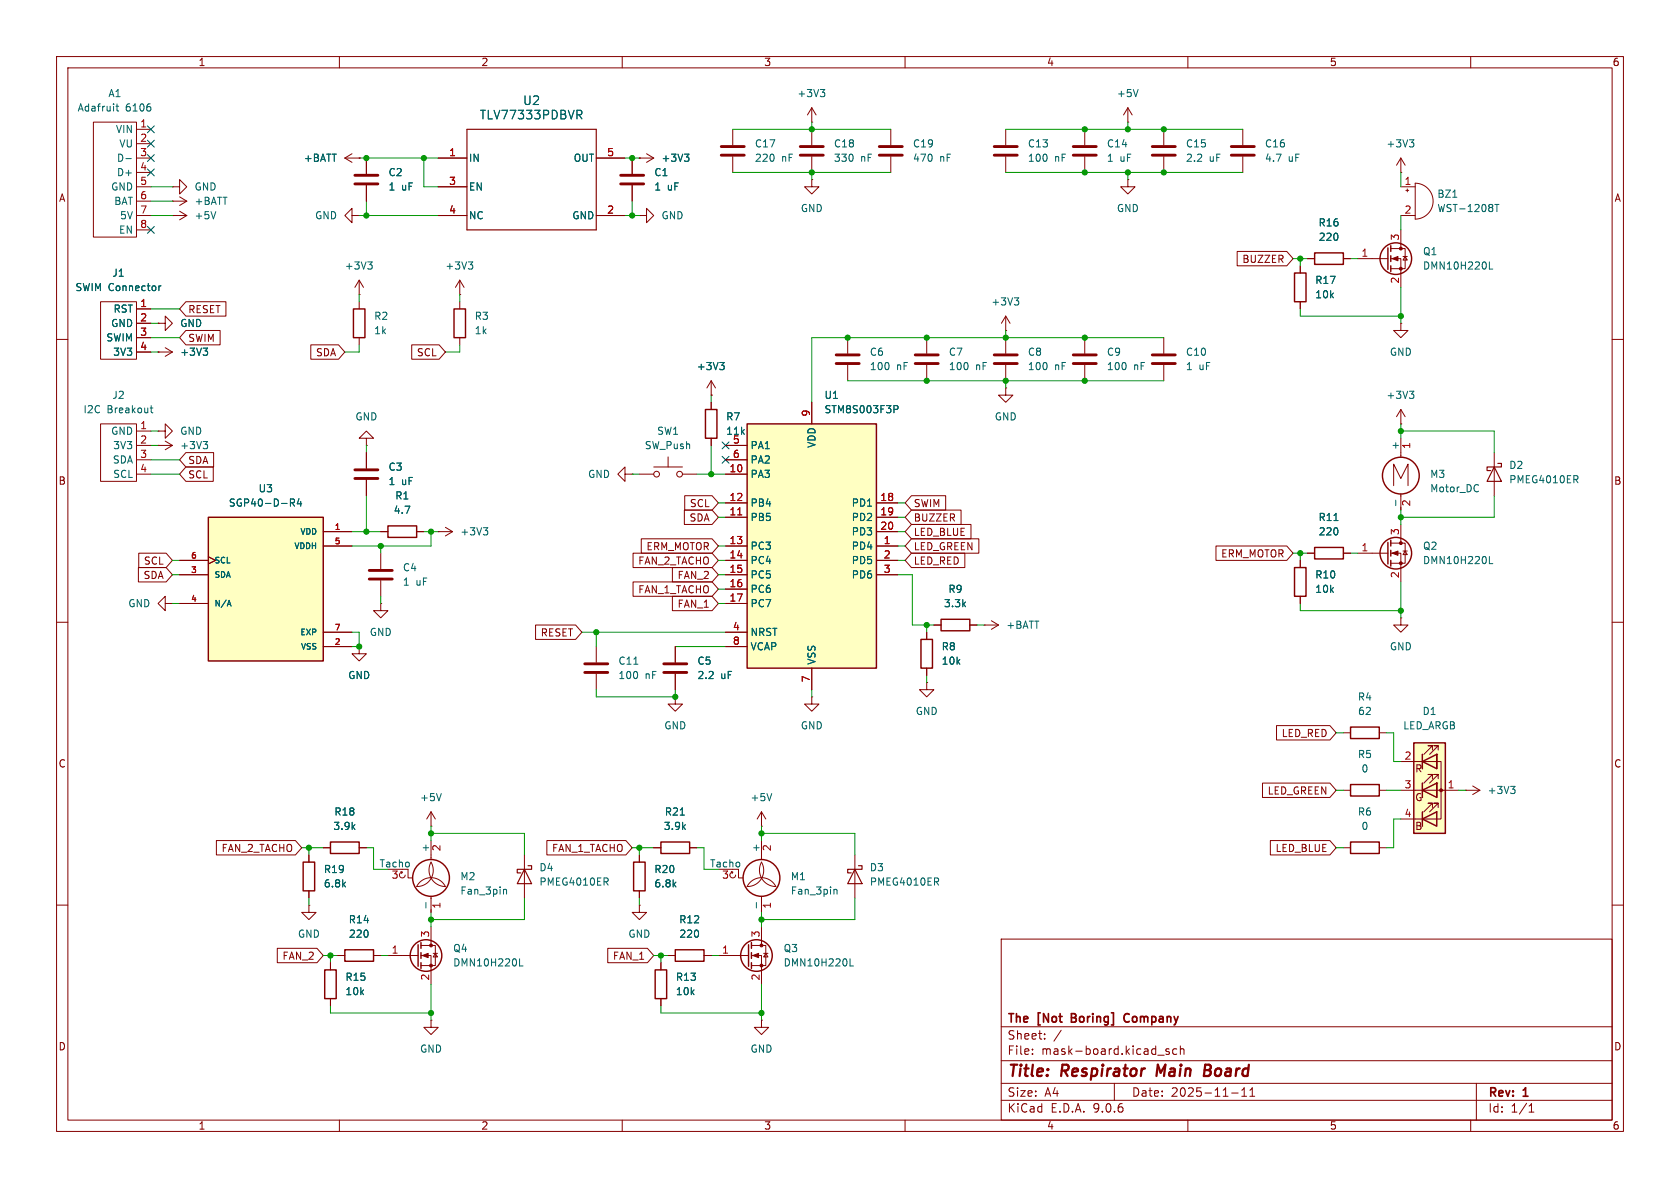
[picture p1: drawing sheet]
<svg xmlns="http://www.w3.org/2000/svg" width="297mm" height="210mm" viewBox="0 0 297 210" stroke-linecap="round" stroke-linejoin="round" font-family="sans-serif">
<g fill="none" stroke="#840000" stroke-width=".18">
<path d="M10 10h277v190h-277zM12 12h273v186h-273zM60 10v2M110 10v2M160 10v2M210 10v2M260 10v2M16.5 21.6h7.6v20.3h-7.6zM24.1 27.9h2.6M24.1 33h2.6M24.1 38.1h2.6M24.1 35.6h2.6"/>
<path d="M24.1 22.9h2.6M24.1 25.4h2.6M24.1 30.5h2.6M30.5 38.1h.1M30.5 35.6h.1M30.5 33h1.2v-1.2l1.3 1.2-1.3 1.3v-1.3M30.5 33h.1M30.5 38.1h2.5M30.5 35.6h2.5M31.7 37.3l1.3 .8M31.7 34.8l1.3 .8M33 38.1l-1.3 .8"/>
<path d="M33 35.6l-1.3 .7M77.5 27.9h5M77.5 33h5M77.5 38.1h5M105.4 27.9h5.1M105.4 38.1h5.1M129.5 22.9v2.8M129.5 27.7v2.8M143.5 31.8v1.2h1.3l-1.3 1.3-1.3-1.3h1.3M143.5 31.8h.1M24.1 40.6h2.6M63.5 52.1h.1"/>
<path d="M63.5 49.5l-.8 1.3M63.5 49.5l.8 1.3M63.5 49.5v2.6M63.5 53.3v1.3M63.5 59.7v1.3M81.3 52.1h.1M81.3 49.5v2.6M81.3 53.3v1.3M81.3 59.7v1.3M81.3 49.5l-.8 1.3M81.3 49.5l.7 1.3M10 60h2"/>
<path d="M285 60h2M229.9 99.1v1.2M231.1 97.8h1.3M237.5 97.8h1.3M240 97.8h5.4M245.9 96h2.5v3.6h-2.5M245.9 97.8h1.7v5.1M247.6 92.7v3.3M248 97.4h.8M248.4 97.4l.4 .6h-.8zM10 110h2M163.8 111.8v1.2"/>
<path d="M163.8 118.1v1.3M165.1 110.5h1.3M171.4 110.5h1.3M229.9 105.4v1.3M247.6 109.2v1.3h1.3l-1.3 1.3-1.2-1.3h1.2M247.6 109.2h.1M285 110h2M92.7 151.1v7.7M113 151.1v1.3M113 157.5v1.3M129.3 154.1l.2 .1-.1 .2M129.5 154.2l-.3 .1-.1 .2 .1 .5 .5 .2 .3-.2v-.3"/>
<path d="M130.6 153.7v1.5h.7M134.6 152.4a2.86 2.86 0 0 1-2.5 4.3 2.84 2.84 0 0 1 2.5-1.6 2.84 2.84 0 0 1 2.6 1.6 2.92 2.92 0 0 1-2.6-4.3zM134.6 148.6v3.3M134.6 158.4v2.9M10 160h2M113 160v1.3h1.3l-1.3 1.3-1.2-1.3h1.2M113 160h.1M118.1 168.9h1.3M124.5 168.9h1.2M127 168.9h5.3M132.8 167.1h2.6v3.6h-2.6M132.8 168.9h1.8v5.1"/>
<path d="M134.6 163.8v3.3M135 168.5h.8M135.4 168.5l.4 .7h-.8zM177 166h108v32h-108zM285 160h2M60 198v2M76.2 180.3v1.3h1.3l-1.3 1.3-1.3-1.3h1.3M76.2 180.3h.1M110 198v2M134.6 180.3v1.3h1.3l-1.3 1.3-1.3-1.3h1.3M134.6 180.3h.1M160 198v2"/>
<path d="M177 194.5h108M177 191.5h108M177 187.5h108M177 181.5h108M182.5 186.3v.1M182.5 185.5v.1M184.7 183.6v.1M184.7 182.8v.1M187.6 182.1l-1.3 2M197 191.5v3M204.7 186.5h1.1M206.7 185.5l-.4-.1-.2 .2 .1 .2 .5 .2v.3h-.6"/>
<path d="M208 185.5l-.4-.1-.3 .3v.4l.2 .2h.5M208.7 185.5l.2-.1 .3 .1 .1 .9M208.7 184.9v1.5M210 198v2M217.7 193.2h1.2M219.5 193.8h.9M219.5 192.7l.5-.4v1.5M221 193.8h.8M221 192.7l.4-.4v1.5M260 198v2M261 191.5v6.5M270.3 196.6h.9"/>
<path d="M270.3 195.5l.4-.4v1.5"/>
</g>
<path d="M204.7 188.2l-.3 2M213 189.2h.6M213.6 189.2l.3 .1M213.7 188.2h-.6l-.3 2 1-.1M213.8 189.1l-.2 .1" fill="none" stroke="#840000" stroke-width=".4"/>
<path d="M189.4 179.9h.5M189.9 179.2h-.5v1.5h.6M199.6 179.3a.74 .74 0 0 0-.9 .5 .74 .74 0 0 0 .5 .9l.4-.1" fill="none" stroke="#840000" stroke-width=".3"/>
<path d="M82.5 22.9h22.9v17.7h-22.9zM92.7 153.7l1.3 2.5h-2.6zM93.3 153h.7v.7h-2.6v.6h.7" fill="none" stroke="#840000" stroke-width=".2"/>
<g fill="none" stroke="#006464" stroke-width=".18">
<path d="M20.5 18.8h.5M20.7 18.4v1l.3 .2M26.6 19v.5M102 19.5h.6l.3 .3-.2 .4-.7 .1M22.3 28h.9M38.2 37.4l-.5 1.3M102.4 20.3l.5 .7M65 46.3h.8l-.4 .5M65.6 46.8l.2 .2v.3l-.2 .3M82.8 46.3h.8l-.4 .5M83.3 46.8l.3 .2v.3l-.3 .3M235.8 92h.8"/>
<path d="M263.3 98.4v1.2h.6M107.1 155.9l.4 .6M107.4 155.3l.1 .1-.1 .4M133.7 159.5v1M147.5 157.3h.4l.1 .8M150.3 169.5v1.3h.6"/>
</g>
<g fill="none" stroke="#840000" stroke-width=".25">
<path d="M62.5 54.6h2v5.1h-2zM80.3 54.6h2v5.1h-2zM232.4 96.8h5.1v2h-5.1zM245.4 95.9v3.8M245.9 95.5v1M245.9 97.3v1M245.9 99.1v1M162.8 113h2v5.1h-2zM166.4 109.5h5v2h-5zM228.9 100.3h2v5.1h-2zM112 152.4h2v5.1h-2zM119.4 167.9h5.1v2h-5.1z"/>
<path d="M132.3 167v3.8M132.8 166.6v1M132.8 168.4v1M132.8 170.2v1"/>
<circle cx="246.8" cy="97.8" r="2.79"/>
<circle cx="134.6" cy="155.2" r="3.3"/>
<circle cx="133.7" cy="168.9" r="2.79"/>
</g>
<g fill="#840000" stroke="#840000" stroke-width=".18">
<path d="M133.1 168.9l1-.4v.8z"/>
<path d="M246.1 97.8l1-.4v.8z"/>
<circle cx="134.6" cy="167.1" r=".25"/>
<circle cx="134.6" cy="170.7" r=".25"/>
<circle cx="247.6" cy="96" r=".25"/>
<circle cx="247.6" cy="99.6" r=".25"/>
</g>
<path d="M127.5 25.9h4.1M127.5 27.4h4.1" fill="none" stroke="#840000" stroke-width=".51"/>
<path d="M249.9 131.3h5.6v16h-5.6z" fill="#ffffc2"/>
<g fill="none" stroke="#840000" stroke-width=".25">
<path d="M238.8 138.7h5v2h-5zM238.8 128.5h5v2.1h-5zM249.9 131.3h5.6v16h-5.6zM251.5 134.6l2.5-1.2v2.5zM251.5 139.7l2.5-1.3v2.6zM251.5 133.4v2.5M251.5 138.4v2.6M238.8 148.8h5v2.1h-5zM251.5 144.8l2.5-1.3v2.6zM251.5 143.5v2.6"/>
<circle cx="247.6" cy="84.1" r="3.3"/>
</g>
<g fill="none" stroke="#840000" stroke-width=".18">
<path d="M17.8 53.3h6.3v10.2h-6.3zM24.1 54.6h2.6M24.1 57.2h2.6M24.1 59.7h2.6M24.1 62.2h2.6M247.6 77.5v3.3M246.4 85.9v-3.9l1.2 2.6 1.3-2.6v3.9M247.6 87.3v2.9M264.2 80v7.6M143.5 123.2v1.3h1.3l-1.3 1.2-1.3-1.2h1.3M143.5 123.2h.1M163.8 120.7v1.2h-1.2l1.2 1.3 1.3-1.3h-1.3"/>
<path d="M163.8 120.7h.1M237.5 139.7h1.3M237.5 129.5h1.3M243.8 139.7h1.3M243.8 129.5h1.3M247.6 134.6h7.2v10.2h-7.2M247.6 139.7h10.2M251.5 133.4v2.5M251.5 138.4v2.6M253.2 132.6v-.8h-.7h.7l-1.5 1.6M253.2 137.7v-.8h-.7h.7l-1.5 1.5M254 133.4h.1"/>
<path d="M254 133.4v2.5zM254 138.4h.1M254 138.4v2.6zM254.3 132.6v-.8h-.8h.8l-1.6 1.6M254.3 137.7v-.8h-.8h.8l-1.6 1.5M259.1 139.7h.1M259.1 139.7h2.5M260.3 138.9l1.3 .8M261.6 139.7l-1.3 .8M134.6 146.1h.1M134.6 143.5l-.7 1.3M134.6 143.5l.8 1.3"/>
<path d="M134.6 143.5v2.6M151.1 151.1v7.7M237.5 149.9h1.3M243.8 149.9h1.3M253.2 142.7v-.7h-.7h.7l-1.5 1.5M254.3 142.7v-.7h-.8h.8l-1.6 1.5"/>
</g>
<circle cx="254.8" cy="139.7" r=".25" fill="#840000" stroke="#840000" stroke-width=".18"/>
<path d="M28.1 50.5v.9M28.5 50.5l-.4 .3M246.7 88.4v1M261.3 85.7l.1 .1M261.4 86.8l-.1 .1M278.5 84.7l.5 .7M278.8 84.1l.2 .2-.2 .4M267.1 139h.7l-.4 .5M267.6 139.5l.2 .2v.3l-.2 .3M136.4 140.3l-.4 1.2M165.5 155.9l.4 .6M165.8 155.3l.1 .1-.1 .4" fill="none" stroke="#006464" stroke-width=".18"/>
<path d="M264.2 82.6l1.2 2.5h-2.5zM264.8 81.9h.6v.7h-2.5v.6h.6M151.1 153.7l1.3 2.5h-2.5zM151.8 153h.6v.7h-2.5v.6h.6" fill="none" stroke="#840000" stroke-width=".2"/>
<path d="M132.1 74.9h22.8v43.2h-22.8z" fill="#ffffc2"/>
<path d="M124.7 72.4h2v5.1h-2zM132.1 74.9h22.8v43.2h-22.8zM68.6 93h5.1v2h-5.1zM53.6 152.4h2v5.1h-2zM58.4 148.8h5.1v2.1h-5.1zM57.4 171.5h2v5h-2zM61 167.9h5v2h-5z" fill="none" stroke="#840000" stroke-width=".25"/>
<g fill="none" stroke="#840000" stroke-width=".18">
<path d="M111.8 27.9v2.8M111.8 32.8v2.8M113 27.9h.1M113 38.1h1.3v-1.3l1.3 1.3-1.3 1.3v-1.3M113 38.1h.1M113 27.9h2.6M114.3 27.2l1.3 .7M115.6 27.9l-1.3 .8M125.7 69.9h.1M125.7 67.3l-.7 1.3M125.7 67.3l.8 1.3M125.7 67.3v2.6"/>
<path d="M125.7 71.1v1.3M125.7 77.5v1.2M128.3 78.7h3.8M143.5 71.1v3.8M64.8 80v2.8M64.8 84.8v2.8M67.3 94h1.3M67.3 97.8v2.8M73.7 94h1.2M77.5 94h.1M77.5 94h2.5M78.7 93.2l1.3 .8"/>
<path d="M80 94l-1.3 .7M110.5 83.8v-1.2l-1.3 1.2 1.3 1.3v-1.3h1.3M111.8 83.8h.1M113 83.8h2.6M115.6 82.6h5M118.1 80.8v1.8M120.6 83.8h2.6M128.3 81.3h3.8M128.3 83.8h3.8M128.3 88.9h3.8M128.3 91.4h3.8M128.3 96.5h3.8"/>
<path d="M128.3 99.1h3.8M154.9 88.9h3.8M154.9 91.4h3.8M154.9 96.5h3.8M154.9 99.1h3.8M154.9 94h3.8M63.5 114.3v1.3h1.3l-1.3 1.2-1.3-1.2h1.3M63.5 114.3h.1M67.3 106.7v1.3h1.3l-1.3 1.2-1.3-1.2h1.3M67.3 106.7h.1M67.3 102.6v2.8M128.3 101.6h3.8"/>
<path d="M128.3 104.1h3.8M128.3 106.7h3.8M128.3 111.8h3.8M128.3 114.3h3.8M143.5 118.1v3.8M154.9 101.6h3.8M54.6 151.1v1.3M54.6 157.5v1.3M57.1 149.9h1.3M63.5 149.9h1.3M76.2 146.1h.1M76.2 143.5l-.8 1.3"/>
<path d="M76.2 143.5l.8 1.3M76.2 143.5v2.6M54.6 160v1.3h1.3l-1.3 1.3-1.3-1.3h1.3M54.6 160h.1M58.4 170.2v1.3M58.4 176.5v1.3M59.7 168.9h1.3M66 168.9h1.3"/>
<circle cx="116.1" cy="83.8" r=".51"/>
<circle cx="120.1" cy="83.8" r=".51"/>
</g>
<path d="M130.4 91h.7" fill="none" stroke="#a90000" stroke-width=".18"/>
<path d="M121 27.2h.8l-.4 .5M121.5 27.7l.3 .3v.3l-.3 .2M127.2 64.1h.8l-.4 .5M127.8 64.6l.2 .2v.3l-.2 .2M158 71.7h.5l.3 .2-.2 .4-.6 .1M85.4 93.3h.8l-.4 .5M86 93.8l.2 .2v.3l-.2 .3M78 140.3l-.4 1.2" fill="none" stroke="#006464" stroke-width=".18"/>
<path d="M109.7 31h4.1M109.7 32.5h4.1M62.7 83.1h4.1M62.7 84.6h4.1M65.3 100.8h4M65.3 102.4h4" fill="none" stroke="#840000" stroke-width=".51"/>
<path d="M36.8 91.4h20.3v25.4h-20.3z" fill="#ffffc2"/>
<g fill="none" stroke="#840000" stroke-width=".25">
<path d="M228.9 48.3h2v5h-2zM232.4 44.7h5.1v2h-5.1zM245.4 43.8v3.8M245.9 43.4v1.1M245.9 45.2v1M245.9 47v1M36.8 91.4h20.3v25.4h-20.3zM116.8 148.8h5.1v2.1h-5.1zM73.9 167v3.8M74.4 166.6v1M74.4 168.4v1M74.4 170.2v1"/>
<path d="M115.8 171.5h2.1v5h-2.1z"/>
<circle cx="246.8" cy="45.7" r="2.79"/>
<circle cx="76.2" cy="155.2" r="3.3"/>
<circle cx="75.3" cy="168.9" r="2.79"/>
</g>
<g fill="none" stroke="#840000" stroke-width=".18">
<path d="M143.5 19.1l-.8 1.2M143.5 19.1l.8 1.2M143.5 19.1v2.5M199.4 19.1l-.8 1.2M199.4 19.1l.8 1.2M199.4 19.1v2.5M61 27.9l1.2 .8M61 27.9h2.5M62.2 38.1v-1.3l-1.2 1.3 1.2 1.3v-1.3h1.3M62.2 27.2l-1.2 .7M63.5 27.9h.1M63.5 38.1h.1"/>
<path d="M64.8 27.9v2.8M64.8 32.8v2.8M77.5 27.9h5M77.5 33h5M77.5 38.1h5M105.4 27.9h5.1M105.4 38.1h5.1M111.8 27.9v2.8M111.8 32.8v2.8M113 27.9h.1M143.5 21.6h.1M143.5 22.9v2.8"/>
<path d="M143.5 27.7v2.8M157.5 22.9v2.8M157.5 27.7v2.8M177.8 22.9v2.8M177.8 27.7v2.8M191.8 22.9v2.8M191.8 27.7v2.8M199.4 21.6h.1M199.4 31.8v1.2h1.3l-1.3 1.3-1.3-1.3h1.3M199.4 31.8h.1M205.7 22.9v2.8M205.7 27.7v2.8"/>
<path d="M219.7 22.9v2.8M219.7 27.7v2.8M247.6 30.5h.1M247.6 33h2.6M247.6 38.1h2.6M247.6 27.9v2.6M247.6 27.9l-.7 1.3M247.6 27.9l.8 1.3M248.5 33.7h.5M248.8 33.4v.5M250.2 32.4a3.2 3.2 0 0 1 3.2 3.2 3.2 3.2 0 0 1-3.2 3.1zM24.1 54.6h2.6"/>
<path d="M24.1 57.2h2.6M24.1 59.7h2.6M27.9 57.2h1.3v-1.3l1.3 1.3-1.3 1.2v-1.2M27.9 57.2h.1M32.9 58.4h6v2.6h-6l-1.2-1.3zM32.9 53.3h7v2.6h-7l-1.2-1.3zM149.9 59.7v2.8M163.8 59.7v2.8M177.8 58.4h.1M177.8 55.9v2.5M177.8 59.7v2.8M177.8 55.9l-.8 1.3"/>
<path d="M177.8 55.9l.8 1.3M191.8 59.7v2.8M205.7 59.7v2.8M218.7 44.4h8.8l1.1 1.3-1.1 1.3h-8.8zM229.9 47v1.3M229.9 53.3v1.3M231.1 45.7h1.3M237.5 45.7h1.3M240 45.7h5.4M245.9 43.9h2.5v3.6h-2.5M245.9 45.7h1.7v5.1M247.6 57.2v1.2h1.3l-1.3 1.3-1.2-1.3h1.2"/>
<path d="M247.6 57.2h.1M247.6 40.6v3.3M248 45.3h.8M248.4 45.3l.4 .7h-.8zM17.8 74.9h6.3v10.2h-6.3zM24.1 76.2h2.6M24.1 78.7h2.6M24.1 62.2h2.6M27.9 78.7h.1M27.9 76.2h1.3v-1.3l1.3 1.3-1.3 1.3v-1.3M27.9 76.2h.1M27.9 62.2h.1"/>
<path d="M27.9 78.7h2.6M27.9 62.2h2.6M29.2 78l1.3 .7M29.2 61.5l1.3 .7M30.5 78.7l-1.3 .8M30.5 62.2l-1.3 .8M54.9 61h4.9l1.2 1.2-1.2 1.3h-4.9zM64.8 77.5h1.2l-1.2-1.3-1.3 1.3h1.3v1.2M64.8 78.7h.1M72.8 61h4.8l1.1 1.2-1.1 1.3h-4.8zM125.7 69.9h.1M125.7 71.1v1.3"/>
<path d="M125.7 77.5v1.2M128.3 78.7h3.8M143.5 71.1v3.8M149.9 64.5v2.8M163.8 64.5v2.8M177.8 68.6v1.3h1.3l-1.3 1.2-1.3-1.2h1.3M177.8 68.6h.1M177.8 64.5v2.8M191.8 64.5v2.8M205.7 64.5v2.8M247.6 74.9h.1M247.6 72.4v2.5"/>
<path d="M247.6 72.4l-.7 1.3M247.6 72.4l.8 1.3M24.1 81.3h2.6M24.1 83.8h2.6M24.5 97.8h4.9l1.1 1.3-1.1 1.2h-4.9zM31.7 99.1h5.1M32.9 82.5h4.8v2.6h-4.8l-1.2-1.3zM32.9 80h4.9v2.6h-4.9l-1.2-1.3zM36.8 98.4l1.3 .7-1.3 .6M57.1 94h5.1M57.1 96.5h5.1M64.8 80v2.8"/>
<path d="M64.8 84.8v2.8M67.3 94h1.3M73.7 94h1.2M111.9 97.8h14l1.1 1.3-1.1 1.2h-14zM113.4 95.2h12.5l1.1 1.3-1.1 1.3h-12.5zM121 90.2h4.9l1.1 1.2-1.1 1.3h-4.9zM121 87.6h4.9l1.1 1.3-1.1 1.3h-4.9zM128.3 99.1h3.8M128.3 96.5h3.8M128.3 81.3h3.8M128.3 83.8h3.8M128.3 88.9h3.8"/>
<path d="M128.3 91.4h3.8M154.9 99.1h3.8M154.9 94h3.8M154.9 96.5h3.8M154.9 88.9h3.8M154.9 91.4h3.8M161.1 87.6h6.1v2.6h-6.1l-1.1-1.3zM161.1 90.2h8.8v2.5h-8.8l-1.1-1.3zM161.1 95.2h11.9v2.6h-11.9l-1.1-1.3zM161.1 97.8h9.5v2.5h-9.5l-1.1-1.2zM161.1 92.7h10.6v2.6h-10.6l-1.1-1.3zM215 96.5h12.5l1.1 1.3-1.1 1.3h-12.5z"/>
<path d="M229.9 99.1v1.2M231.1 97.8h1.3M237.5 97.8h1.3M24.5 100.3h4.9l1.1 1.3-1.1 1.3h-4.9zM29.2 106.7v-1.3l-1.3 1.3 1.3 1.3v-1.3h1.3M30.5 106.7h.1M31.7 101.6h5.1M31.7 106.7h5.1M57.1 111.8h5.1M57.1 114.3h5.1M63.5 114.3h.1M94.7 110.5h7.1l1.1 1.3-1.1 1.2h-7.1z"/>
<path d="M105.4 114.3v2.8M105.4 119.1v2.8M111.9 102.9h14l1.1 1.2-1.1 1.3h-14zM118.9 100.3h7l1.1 1.3-1.1 1.3h-7zM118.9 105.4h7l1.1 1.3-1.1 1.3h-7zM119.4 114.3v2.8M119.4 119.1v2.8M128.3 101.6h3.8M128.3 106.7h3.8M128.3 111.8h3.8M128.3 114.3h3.8M128.3 104.1h3.8"/>
<path d="M143.5 118.1v3.8M154.9 101.6h3.8M163.8 111.8v1.2M163.8 118.1v1.3M165.1 110.5h1.3M171.4 110.5h1.3M174 110.5h.1M174 110.5h2.5M175.3 109.7l1.2 .8M176.5 110.5l-1.2 .8M229.9 105.4v1.3M119.4 123.2v1.3h1.2l-1.2 1.2-1.3-1.2h1.3"/>
<path d="M119.4 123.2h.1M223.2 138.4h11.9l1.1 1.3-1.1 1.3h-11.9zM225.7 128.3h9.4l1.1 1.2-1.1 1.3h-9.4zM38.3 148.6h13.9l1.1 1.3-1.1 1.2h-13.9zM54.6 151.1v1.3M54.6 157.5v1.3M57.1 149.9h1.3M63.5 149.9h1.3M70.9 154.1l.2 .1-.1 .2M71.1 154.2l-.3 .1-.2 .2 .2 .5 .5 .2 .2-.2 .1-.3M72.1 153.7v1.5h.8M76.2 152.4a2.86 2.86 0 0 1-2.5 4.3 2.84 2.84 0 0 1 2.5-1.6 2.84 2.84 0 0 1 2.5 1.6 2.92 2.92 0 0 1-2.5-4.3z"/>
<path d="M76.2 148.6v3.3M76.2 158.4v2.9M96.7 148.6h13.9l1.2 1.3-1.2 1.2h-13.9zM113 151.1v1.3M113 157.5v1.3M115.6 149.9h1.2M121.9 149.9h1.3M224.6 148.6h10.5l1.1 1.3-1.1 1.2h-10.5zM49 167.6h7l1.1 1.3-1.1 1.3h-7zM58.4 170.2v1.3M58.4 176.5v1.3M59.7 168.9h1.3"/>
<path d="M66 168.9h1.3M68.6 168.9h5.3M74.4 167.1h2.6v3.6h-2.6M74.4 168.9h1.8v5.1M76.2 163.8v3.3M76.6 168.5h.7M77 168.5l.3 .7h-.7zM107.4 167.6h7.1l1.1 1.3-1.1 1.3h-7.1zM116.8 170.2v1.3M116.8 176.5v1.3M118.1 168.9h1.3M124.5 168.9h1.2"/>
</g>
<g fill="none" stroke="#006464" stroke-width=".18">
<path d="M102 19.5h.6l.3 .3-.2 .4-.7 .1M145 15.8h.8l-.4 .5M145.6 16.3l.2 .2v.3l-.2 .3M201.2 15.8l-.4 1.3M102.4 20.3l.5 .7M121 27.2h.8l-.4 .5M121.5 27.7l.3 .3v.3l-.3 .2M249.2 24.7h.7l-.4 .5M249.7 25.2l.2 .2v.3l-.2 .3M256.8 34.9h.8M264.3 36.1h.7M264.6 36.1v1.3"/>
<path d="M28.1 50.5v.9M28.5 50.5l-.4 .3M179.3 52.6h.8l-.4 .5M179.9 53.1l.2 .3v.3l-.2 .2M263.3 46.3v1.3h.6M26.5 72.1h.5M26.7 71.7v1.1l.3 .2M35.9 78h.8l-.4 .5M35.9 61.5h.8l-.4 .5M36.5 78.5l.2 .3v.3l-.2 .2M36.5 62l.2 .3v.3l-.2 .2M127.2 64.1h.8l-.4 .5"/>
<path d="M127.8 64.6l.2 .2v.3l-.2 .2M158 71.7h.5l.3 .2-.2 .4-.6 .1M249.2 69.2h.7l-.4 .4M249.7 69.6l.2 .3v.3l-.2 .2M51.3 88.9l.6-.1 .2-.2-.1-.3-.7-.1v1.3M51.6 88.9l.5 .6M52.9 88.1l-.3 1h.7M53.2 88.6v.9M235.8 92h.8M40.3 106.9h.5M40.5 106.1l.3 1M112.1 117.4h.7"/>
<path d="M75.3 159.5v1M89.1 157.3h.4l.1 .8M120.3 144.1h.7M91.9 169.5v1.3h.6"/>
</g>
<g fill="none" stroke="#840000" stroke-width=".51">
<path d="M62.7 31h4.1M62.7 32.5h4.1M141.5 25.9h4M141.5 27.4h4M155.4 25.9h4.1M155.4 27.4h4.1M175.8 25.9h4M175.8 27.4h4M189.7 25.9h4.1M189.7 27.4h4.1M203.7 25.9h4.1M203.7 27.4h4.1"/>
<path d="M217.7 25.9h4M217.7 27.4h4M147.8 62.7h4.1M147.8 64.3h4.1M161.8 62.7h4.1M161.8 64.3h4.1M175.8 62.7h4M175.8 64.3h4M189.7 62.7h4.1M189.7 64.3h4.1M203.7 62.7h4.1M203.7 64.3h4.1"/>
<path d="M103.4 117.3h4M103.4 118.9h4M117.3 117.3h4.1M117.3 118.9h4.1"/>
</g>
<g fill="#840000" stroke="#840000" stroke-width=".18">
<path d="M74.7 168.9l1-.4v.8z"/>
<path d="M246.1 45.7l1-.4v.8z"/>
<circle cx="76.2" cy="167.1" r=".25"/>
<circle cx="76.2" cy="170.7" r=".25"/>
<circle cx="247.6" cy="43.9" r=".25"/>
<circle cx="247.6" cy="47.5" r=".25"/>
</g>
<g fill="none" stroke="#009600" stroke-width=".18">
<path d="M26.7 38.1h3.8M26.7 33h3.8M26.7 35.6h3.8M63.5 27.9h14M63.5 38.1h14M64.8 35.6v2.5M74.9 27.9v5.1h2.6M110.5 27.9h2.5M110.5 38.1h2.5M111.8 35.6v2.5M129.5 22.9h28M129.5 30.5h28"/>
<path d="M143.5 21.6v1.3M143.5 30.5v1.3M177.8 22.9h41.9M177.8 30.5h41.9M199.4 21.6v1.3M199.4 30.5v1.3M247.6 30.5v2.5M247.6 38.1v2.5M26.7 59.7h5M26.7 54.6h5M26.7 57.2h1.2M63.5 52.1v1.2"/>
<path d="M81.3 52.1v1.2M177.8 58.4v1.3M205.7 59.7h-62.2v11.4M228.6 45.7h2.5M229.9 54.6v1.3h17.7M229.9 45.7v1.3M238.8 45.7h1.2M247.6 50.8v6.4M26.7 62.2h1.2M26.7 76.2h1.2M26.7 78.7h1.2M63.5 61v1.2h-2.5"/>
<path d="M64.8 78.7v1.3M81.3 61v1.2h-2.6M125.7 69.9v1.2M125.7 78.7v5.1M149.9 67.3h55.8M177.8 67.3v1.3M247.6 76.2h16.6v3.8M247.6 74.9v2.6M26.7 83.8h5M26.7 81.3h5M30.5 99.1h1.2M62.2 94h5.1"/>
<path d="M64.8 87.6v6.4M67.3 96.5v1.3M74.9 94h2.6M76.2 94v2.5h-14M111.8 83.8h1.2M123.2 83.8h5.1M127 99.1h1.3M127 96.5h1.3M127 88.9h1.3M127 91.4h1.3M158.7 99.1h1.3M158.7 94h1.3"/>
<path d="M158.7 96.5h1.3M158.7 88.9h1.3M158.7 91.4h1.3M228.6 97.8h2.5M229.9 97.8v1.3M238.8 97.8h1.2M247.6 90.2v2.5M264.2 87.6v3.8h-16.6M30.5 101.6h1.2M30.5 106.7h1.2M62.2 111.8h1.3v2.5h-1.3M67.3 105.4v1.3"/>
<path d="M102.9 111.8h25.4M105.4 111.8v2.5M119.4 114.3h8.9M127 101.6h1.3M127 106.7h1.3M127 104.1h1.3M158.7 101.6h2.6v8.9h3.8M163.8 110.5v1.3M163.8 119.4v1.3M172.7 110.5h1.3M229.9 106.7v1.3h17.7M247.6 102.9v6.3"/>
<path d="M105.4 121.9v1.3h14v-1.3M143.5 121.9v1.3M236.2 139.7h1.3M236.2 129.5h1.3M245.1 129.5h1.3v5.1h1.2M245.1 139.7h2.5M257.8 139.7h1.3M53.3 149.9h3.8M54.6 149.9v1.2M54.6 158.8v1.2M64.8 149.9h1.2v3.8h2.6M76.2 146.1v2.5"/>
<path d="M76.2 147.3h16.5v3.8M92.7 158.8v3.8h-16.5M111.8 149.9h3.8M113 149.9v1.2M113 158.8v1.2M123.2 149.9h1.3v3.8h2.5M134.6 147.3h16.5v3.8M134.6 146.1v2.5M151.1 158.8v3.8h-16.5M236.2 149.9h1.3M247.6 144.8h-1.2v5.1h-1.3M57.1 168.9h2.6"/>
<path d="M58.4 177.8v1.3h17.8M58.4 168.9v1.3M67.3 168.9h1.3M76.2 161.3v2.5M76.2 174v6.3M115.6 168.9h2.5M116.8 177.8v1.3h17.8M116.8 168.9v1.3M125.7 168.9h1.3M134.6 161.3v2.5M134.6 174v6.3"/>
</g>
<g fill="none" stroke="#000084" stroke-width=".18">
<path d="M26.1 22.3l1.2 1.2M26.1 24.8l1.2 1.2M26.1 29.9l1.2 1.2M26.1 27.3l1.2 1.2M27.3 22.3l-1.2 1.2M27.3 24.8l-1.2 1.2M27.3 29.9l-1.2 1.2M27.3 27.3l-1.2 1.2M26.1 40l1.2 1.2M27.3 40l-1.2 1.2M127.7 78.1l1.2 1.2M128.9 78.1l-1.2 1.2"/>
<path d="M127.7 80.7l1.2 1.2M128.9 80.7l-1.2 1.2"/>
</g>
<path d="M130.4 91h.7" fill="none" stroke="#a90000" stroke-width=".18"/>
<g fill="#009600" stroke="#009600" stroke-width=".18">
<circle cx="191.8" cy="67.3" r=".46"/>
<circle cx="191.8" cy="22.9" r=".46"/>
<circle cx="199.4" cy="30.5" r=".46"/>
<circle cx="229.9" cy="45.7" r=".46"/>
<circle cx="205.7" cy="30.5" r=".46"/>
<circle cx="205.7" cy="22.9" r=".46"/>
<circle cx="199.4" cy="22.9" r=".46"/>
<circle cx="247.6" cy="55.9" r=".46"/>
<circle cx="247.6" cy="76.2" r=".46"/>
<circle cx="177.8" cy="67.3" r=".46"/>
<circle cx="229.9" cy="97.8" r=".46"/>
<circle cx="191.8" cy="59.7" r=".46"/>
<circle cx="177.8" cy="59.7" r=".46"/>
<circle cx="191.8" cy="30.5" r=".46"/>
<circle cx="143.5" cy="30.5" r=".46"/>
<circle cx="149.9" cy="59.7" r=".46"/>
<circle cx="143.5" cy="22.9" r=".46"/>
<circle cx="247.6" cy="108" r=".46"/>
<circle cx="247.6" cy="91.4" r=".46"/>
<circle cx="163.8" cy="67.3" r=".46"/>
<circle cx="163.8" cy="59.7" r=".46"/>
<circle cx="163.8" cy="110.5" r=".46"/>
<circle cx="116.8" cy="168.9" r=".46"/>
<circle cx="134.6" cy="162.6" r=".46"/>
<circle cx="134.6" cy="179.1" r=".46"/>
<circle cx="76.2" cy="162.6" r=".46"/>
<circle cx="74.9" cy="27.9" r=".46"/>
<circle cx="64.8" cy="38.1" r=".46"/>
<circle cx="64.8" cy="27.9" r=".46"/>
<circle cx="113" cy="149.9" r=".46"/>
<circle cx="134.6" cy="147.3" r=".46"/>
<circle cx="105.4" cy="111.8" r=".46"/>
<circle cx="119.4" cy="123.2" r=".46"/>
<circle cx="63.5" cy="114.3" r=".46"/>
<circle cx="76.2" cy="147.3" r=".46"/>
<circle cx="76.2" cy="179.1" r=".46"/>
<circle cx="58.4" cy="168.9" r=".46"/>
<circle cx="54.6" cy="149.9" r=".46"/>
<circle cx="67.3" cy="96.5" r=".46"/>
<circle cx="76.2" cy="94" r=".46"/>
<circle cx="64.8" cy="94" r=".46"/>
<circle cx="111.8" cy="27.9" r=".46"/>
<circle cx="111.8" cy="38.1" r=".46"/>
<circle cx="125.7" cy="83.8" r=".46"/>
</g>
<g font-size="2.8" fill="#840000">
<text x="178" y="190.9">Title:</text>
<text x="187.7" y="190.9">Respirator</text>
<text x="205.3" y="190.9">Main</text>
<text x="214.5" y="190.9">Board</text>
</g>
<g font-size="2.1" fill="#006464">
<text x="84.7" y="21.3">TLV77333PDBVR</text>
<text x="92.4" y="18.8">U2</text>
</g>
<g font-size="2.1" fill="#840000">
<text x="178" y="184">Sheet:</text>
<text x="178" y="181.2">The</text>
<text x="183.5" y="181.2">[Not</text>
<text x="190.1" y="181.2">Boring]</text>
<text x="200" y="181.2">Company</text>
<text x="178" y="186.7">File:</text>
<text x="184.1" y="186.7">mask-board.kicad_sch</text>
<text x="178" y="196.9">KiCad</text>
<text x="178" y="194.1">Size:</text>
<text x="184.7" y="194.1">A4</text>
<text x="185.7" y="196.9">E.D.A.</text>
<text x="193.3" y="196.9">9.0.6</text>
<text x="200" y="194.1">Date:</text>
<text x="207" y="194.1">2025-11-11</text>
<text x="263" y="194.3">Rev:</text>
<text x="263" y="196.9">Id:</text>
<text x="267.1" y="196.9">1/1</text>
<text x="269.4" y="194.3">1</text>
</g>
<g font-size="1.8" fill="#840000">
<text x="35" y="11.9">1</text>
<text x="85" y="11.9">2</text>
<text x="135" y="11.9">3</text>
<text x="185" y="11.9">4</text>
<text x="235" y="11.9">5</text>
<text x="285" y="11.9">6</text>
<text x="10.3" y="35.9">A</text>
<text x="285.3" y="35.9">A</text>
<text x="219.5" y="46.7">BUZZER</text>
<text x="33.2" y="55.6">RESET</text>
<text x="33.2" y="60.6">SWIM</text>
<text x="55.8" y="63.2">SDA</text>
<text x="73.6" y="63.2">SCL</text>
<text x="33.2" y="82.2">SDA</text>
<text x="10.3" y="85.9">B</text>
<text x="33.2" y="84.8">SCL</text>
<text x="121.9" y="89.9">SCL</text>
<text x="161.4" y="89.9">SWIM</text>
<text x="285.3" y="85.9">B</text>
<text x="121.8" y="92.4">SDA</text>
<text x="161.4" y="92.4">BUZZER</text>
<text x="161.4" y="94.9">LED_BLUE</text>
<text x="25.3" y="100">SCL</text>
<text x="112.7" y="100">FAN_2_TACHO</text>
<text x="114.2" y="97.5">ERM_MOTOR</text>
<text x="161.4" y="97.5">LED_GREEN</text>
<text x="161.4" y="100">LED_RED</text>
<text x="215.8" y="98.7">ERM_MOTOR</text>
<text x="25.3" y="102.6">SDA</text>
<text x="112.7" y="105.1">FAN_1_TACHO</text>
<text x="119.7" y="102.6">FAN_2</text>
<text x="119.7" y="107.6">FAN_1</text>
<text x="95.5" y="112.7">RESET</text>
<text x="226.5" y="130.5">LED_RED</text>
<text x="10.3" y="135.9">C</text>
<text x="250.1" y="136.8">R</text>
<text x="285.3" y="135.9">C</text>
<text x="224" y="140.7">LED_GREEN</text>
<text x="250.1" y="141.8">G</text>
<text x="250.1" y="146.9">B</text>
<text x="39.1" y="150.8">FAN_2_TACHO</text>
<text x="97.5" y="150.8">FAN_1_TACHO</text>
<text x="225.4" y="150.8">LED_BLUE</text>
<text x="49.8" y="169.9">FAN_2</text>
<text x="108.3" y="169.9">FAN_1</text>
<text x="10.3" y="185.9">D</text>
<text x="285.3" y="185.9">D</text>
<text x="35" y="199.9">1</text>
<text x="85" y="199.9">2</text>
<text x="135" y="199.9">3</text>
<text x="185" y="199.9">4</text>
<text x="235" y="199.9">5</text>
<text x="285" y="199.9">6</text>
</g>
<g font-size="1.8" fill="#006464">
<text x="19.1" y="17.4">A1</text>
<text x="140.9" y="17.4">+3V3</text>
<text x="197.4" y="17.4">+5V</text>
<text x="13.6" y="19.9">Adafruit</text>
<text x="20.4" y="23.7">VIN</text>
<text x="22.2" y="19.9">6106</text>
<text x="20.6" y="28.8">D-</text>
<text x="21" y="26.3">VU</text>
<text x="53.6" y="28.8">+BATT</text>
<text x="82.8" y="28.8">IN</text>
<text x="101.3" y="28.8">OUT</text>
<text x="116.8" y="28.8">+3V3</text>
<text x="133.4" y="28.8">220</text>
<text x="133.4" y="26.3">C17</text>
<text x="138.2" y="28.8">nF</text>
<text x="147.3" y="28.8">330</text>
<text x="147.3" y="26.3">C18</text>
<text x="152.1" y="28.8">nF</text>
<text x="161.3" y="28.8">470</text>
<text x="161.3" y="26.3">C19</text>
<text x="166.1" y="28.8">nF</text>
<text x="181.6" y="28.8">100</text>
<text x="181.6" y="26.3">C13</text>
<text x="186.4" y="28.8">nF</text>
<text x="195.6" y="28.8">1</text>
<text x="195.6" y="26.3">C14</text>
<text x="198" y="28.8">uF</text>
<text x="209.6" y="26.3">C15</text>
<text x="209.6" y="28.8">2.2</text>
<text x="213.8" y="28.8">uF</text>
<text x="223.5" y="26.3">C16</text>
<text x="223.5" y="28.8">4.7</text>
<text x="227.7" y="28.8">uF</text>
<text x="245" y="26.3">+3V3</text>
<text x="19.5" y="33.9">GND</text>
<text x="20.6" y="31.3">D+</text>
<text x="34.3" y="33.9">GND</text>
<text x="68.6" y="31.3">C2</text>
<text x="68.6" y="33.9">1</text>
<text x="71" y="33.9">uF</text>
<text x="82.8" y="33.9">EN</text>
<text x="115.6" y="31.3">C1</text>
<text x="115.6" y="33.9">1</text>
<text x="118" y="33.9">uF</text>
<text x="254" y="35.2">BZ1</text>
<text x="20.1" y="36.4">BAT</text>
<text x="20.9" y="41.5">EN</text>
<text x="21.1" y="39">5V</text>
<text x="34.3" y="39">+5V</text>
<text x="34.3" y="36.4">+BATT</text>
<text x="55.6" y="39">GND</text>
<text x="82.8" y="39">NC</text>
<text x="101.1" y="39">GND</text>
<text x="116.8" y="39">GND</text>
<text x="141.5" y="37.7">GND</text>
<text x="197.4" y="37.7">GND</text>
<text x="233" y="40.2">R16</text>
<text x="254" y="37.7">WST-1208T</text>
<text x="60.9" y="47.9">+3V3</text>
<text x="78.6" y="47.9">+3V3</text>
<text x="233" y="42.8">220</text>
<text x="251.5" y="45.3">Q1</text>
<text x="251.5" y="47.9">DMN10H220L</text>
<text x="13.2" y="51.7">SWIM Connector</text>
<text x="19.8" y="49.1">J1</text>
<text x="232.4" y="52.9">10k</text>
<text x="232.4" y="50.4">R17</text>
<text x="19.5" y="58">GND</text>
<text x="20" y="55.5">RST</text>
<text x="31.8" y="58">GND</text>
<text x="66" y="56.7">R2</text>
<text x="66" y="59.3">1k</text>
<text x="83.8" y="56.7">R3</text>
<text x="83.8" y="59.3">1k</text>
<text x="175.2" y="54.2">+3V3</text>
<text x="18.7" y="60.6">SWIM</text>
<text x="19.9" y="63.1">3V3</text>
<text x="31.8" y="63.1">+3V3</text>
<text x="123.1" y="65.6">+3V3</text>
<text x="153.7" y="63.1">C6</text>
<text x="153.7" y="65.6">100</text>
<text x="158.5" y="65.6">nF</text>
<text x="167.6" y="63.1">C7</text>
<text x="167.6" y="65.6">100</text>
<text x="172.4" y="65.6">nF</text>
<text x="181.6" y="63.1">C8</text>
<text x="181.6" y="65.6">100</text>
<text x="186.4" y="65.6">nF</text>
<text x="195.6" y="63.1">C9</text>
<text x="195.6" y="65.6">100</text>
<text x="200.4" y="65.6">nF</text>
<text x="209.6" y="65.6">1</text>
<text x="209.6" y="63.1">C10</text>
<text x="211.9" y="65.6">uF</text>
<text x="245.6" y="63.1">GND</text>
<text x="19.8" y="70.7">J2</text>
<text x="145.7" y="70.7">U1</text>
<text x="245" y="70.7">+3V3</text>
<text x="14.7" y="73.3">I2C</text>
<text x="18.9" y="73.3">Breakout</text>
<text x="19.5" y="77.1">GND</text>
<text x="31.8" y="77.1">GND</text>
<text x="62.7" y="74.5">GND</text>
<text x="116.1" y="77.1">SW1</text>
<text x="128.3" y="74.5">R7</text>
<text x="128.3" y="77.1">11k</text>
<text x="145.7" y="73.3">STM8S003F3P</text>
<text x="175.8" y="74.5">GND</text>
<text x="19.9" y="82.1">SDA</text>
<text x="19.9" y="79.6">3V3</text>
<text x="31.8" y="79.6">+3V3</text>
<text x="68.6" y="83.4">C3</text>
<text x="113.9" y="79.6">SW_Push</text>
<text x="129.5" y="78.5">5</text>
<text x="132.6" y="79.6">PA1</text>
<text x="132.6" y="82.1">PA2</text>
<text x="144.4" y="79.3" transform="rotate(-90 144.4 79.3)">VDD</text>
<text x="247.4" y="79.6" transform="rotate(-90 247.4 79.6)">+</text>
<text x="266.7" y="83.1">D2</text>
<text x="19.9" y="84.7">SCL</text>
<text x="40.4" y="89.8">SGP40-D-R4</text>
<text x="45.6" y="87.2">U3</text>
<text x="68.6" y="86">1</text>
<text x="69.8" y="88.5">R1</text>
<text x="71" y="86">uF</text>
<text x="103.9" y="84.7">GND</text>
<text x="132.6" y="84.7">PA3</text>
<text x="132.6" y="89.8">PB4</text>
<text x="150.5" y="89.8">PD1</text>
<text x="252.7" y="84.7">M3</text>
<text x="252.7" y="87.2">Motor_DC</text>
<text x="266.7" y="85.6">PMEG4010ER</text>
<text x="69.5" y="91">4.7</text>
<text x="81.3" y="94.8">+3V3</text>
<text x="132.6" y="92.3">PB5</text>
<text x="150.5" y="92.3">PD2</text>
<text x="150.5" y="94.8">PD3</text>
<text x="233" y="92.3">R11</text>
<text x="233" y="94.8">220</text>
<text x="71.1" y="101.2">C4</text>
<text x="132.6" y="97.4">PC3</text>
<text x="132.6" y="99.9">PC4</text>
<text x="150.5" y="97.4">PD4</text>
<text x="150.5" y="99.9">PD5</text>
<text x="251.5" y="97.4">Q2</text>
<text x="251.5" y="99.9">DMN10H220L</text>
<text x="22.6" y="107.5">GND</text>
<text x="71.1" y="103.7">1</text>
<text x="73.5" y="103.7">uF</text>
<text x="132.6" y="102.5">PC5</text>
<text x="132.6" y="105">PC6</text>
<text x="132.6" y="107.5">PC7</text>
<text x="150.5" y="102.5">PD6</text>
<text x="166.8" y="107.5">3.3k</text>
<text x="167.6" y="105">R9</text>
<text x="232.4" y="105">10k</text>
<text x="232.4" y="102.5">R10</text>
<text x="65.3" y="112.6">GND</text>
<text x="132.6" y="112.6">NRST</text>
<text x="177.8" y="111.4">+BATT</text>
<text x="109.2" y="117.7">C11</text>
<text x="123.2" y="117.7">C5</text>
<text x="132.6" y="115.2">VCAP</text>
<text x="144.4" y="117.6" transform="rotate(-90 144.4 117.6)">VSS</text>
<text x="166.4" y="115.2">R8</text>
<text x="166.4" y="117.7">10k</text>
<text x="245.6" y="115.2">GND</text>
<text x="61.5" y="120.2">GND</text>
<text x="109.2" y="120.2">100</text>
<text x="114" y="120.2">nF</text>
<text x="123.2" y="120.2">2.2</text>
<text x="127.4" y="120.2">uF</text>
<text x="240" y="124.1">R4</text>
<text x="117.3" y="129.1">GND</text>
<text x="141.5" y="129.1">GND</text>
<text x="161.8" y="126.6">GND</text>
<text x="240" y="126.6">62</text>
<text x="248" y="129.1">LED_ARGB</text>
<text x="251.4" y="126.6">D1</text>
<text x="240" y="134.2">R5</text>
<text x="240.6" y="136.8">0</text>
<text x="74.2" y="141.8">+5V</text>
<text x="132.6" y="141.8">+5V</text>
<text x="262.9" y="140.6">+3V3</text>
<text x="58.8" y="146.9">3.9k</text>
<text x="59" y="144.4">R18</text>
<text x="117.3" y="146.9">3.9k</text>
<text x="117.4" y="144.4">R21</text>
<text x="240" y="144.4">R6</text>
<text x="240.6" y="146.9">0</text>
<text x="57.2" y="154.5">R19</text>
<text x="67" y="153.4">Tacho</text>
<text x="81.3" y="155.8">M2</text>
<text x="95.3" y="154.2">D4</text>
<text x="115.6" y="154.5">R20</text>
<text x="125.4" y="153.4">Tacho</text>
<text x="139.7" y="155.8">M1</text>
<text x="153.7" y="154.2">D3</text>
<text x="57.2" y="157.1">6.8k</text>
<text x="81.3" y="158.3">Fan_3pin</text>
<text x="95.3" y="156.8">PMEG4010ER</text>
<text x="115.6" y="157.1">6.8k</text>
<text x="139.7" y="158.3">Fan_3pin</text>
<text x="153.7" y="156.8">PMEG4010ER</text>
<text x="52.6" y="166">GND</text>
<text x="61.6" y="163.4">R14</text>
<text x="61.6" y="166">220</text>
<text x="111" y="166">GND</text>
<text x="120" y="163.4">R12</text>
<text x="120" y="166">220</text>
<text x="61" y="173.6">R15</text>
<text x="80" y="168.5">Q4</text>
<text x="80" y="171">DMN10H220L</text>
<text x="119.4" y="173.6">R13</text>
<text x="138.4" y="168.5">Q3</text>
<text x="138.4" y="171">DMN10H220L</text>
<text x="61" y="176.1">10k</text>
<text x="119.4" y="176.1">10k</text>
<text x="74.2" y="186.3">GND</text>
<text x="132.6" y="186.3">GND</text>
</g>
<g font-size="1.8" fill="#a90000">
<text x="24.7" y="22.6">1</text>
<text x="24.7" y="25.1">2</text>
<text x="24.7" y="27.7">3</text>
<text x="79.3" y="27.7">1</text>
<text x="107.2" y="27.7">5</text>
<text x="24.7" y="30.2">4</text>
<text x="24.7" y="32.8">5</text>
<text x="24.7" y="35.3">6</text>
<text x="79.3" y="32.8">3</text>
<text x="248.2" y="32.8">1</text>
<text x="24.7" y="37.8">7</text>
<text x="24.7" y="40.4">8</text>
<text x="79.3" y="37.8">4</text>
<text x="107.2" y="37.8">2</text>
<text x="248.2" y="37.8">2</text>
<text x="240.6" y="45.5">1</text>
<text x="247.4" y="42.6" transform="rotate(-90 247.4 42.6)">3</text>
<text x="247.4" y="50.2" transform="rotate(-90 247.4 50.2)">2</text>
<text x="24.7" y="54.4">1</text>
<text x="24.7" y="56.9">2</text>
<text x="24.7" y="59.4">3</text>
<text x="24.7" y="62">4</text>
<text x="24.7" y="75.9">1</text>
<text x="143.3" y="73.7" transform="rotate(-90 143.3 73.7)">9</text>
<text x="24.7" y="78.5">2</text>
<text x="24.7" y="81">3</text>
<text x="24.7" y="83.6">4</text>
<text x="128.9" y="83.6">10</text>
<text x="129.5" y="81">6</text>
<text x="249.6" y="79.4" transform="rotate(-90 249.6 79.4)">1</text>
<text x="128.9" y="88.6">12</text>
<text x="155.5" y="88.6">18</text>
<text x="249.6" y="89.6" transform="rotate(-90 249.6 89.6)">2</text>
<text x="128.9" y="91.2">11</text>
<text x="155.5" y="91.2">19</text>
<text x="155.5" y="93.7">20</text>
<text x="247.4" y="94.7" transform="rotate(-90 247.4 94.7)">3</text>
<text x="128.9" y="96.3">13</text>
<text x="128.9" y="98.8">14</text>
<text x="128.9" y="101.3">15</text>
<text x="156.1" y="96.3">1</text>
<text x="156.1" y="98.8">2</text>
<text x="156.1" y="101.3">3</text>
<text x="240.6" y="97.5">1</text>
<text x="128.9" y="103.9">16</text>
<text x="128.9" y="106.4">17</text>
<text x="247.4" y="102.3" transform="rotate(-90 247.4 102.3)">2</text>
<text x="129.5" y="111.5">4</text>
<text x="129.5" y="114">8</text>
<text x="143.3" y="120.7" transform="rotate(-90 143.3 120.7)">7</text>
<text x="248.2" y="134.4">2</text>
<text x="248.2" y="139.4">3</text>
<text x="255.8" y="139.4">1</text>
<text x="248.2" y="144.5">4</text>
<text x="69.1" y="155.7">3</text>
<text x="75.9" y="150.7" transform="rotate(-90 75.9 150.7)">+</text>
<text x="78.2" y="150.6" transform="rotate(-90 78.2 150.6)">2</text>
<text x="127.6" y="155.7">3</text>
<text x="134.4" y="150.7" transform="rotate(-90 134.4 150.7)">+</text>
<text x="136.6" y="150.6" transform="rotate(-90 136.6 150.6)">2</text>
<text x="78.2" y="160.7" transform="rotate(-90 78.2 160.7)">1</text>
<text x="136.6" y="160.7" transform="rotate(-90 136.6 160.7)">1</text>
<text x="75.9" y="165.8" transform="rotate(-90 75.9 165.8)">3</text>
<text x="134.4" y="165.8" transform="rotate(-90 134.4 165.8)">3</text>
<text x="69.1" y="168.7">1</text>
<text x="75.9" y="173.4" transform="rotate(-90 75.9 173.4)">2</text>
<text x="127.6" y="168.7">1</text>
<text x="134.4" y="173.4" transform="rotate(-90 134.4 173.4)">2</text>
</g>
<g font-size="1.4" fill="#006464">
<text x="53" y="94.7">VDD</text>
<text x="37.8" y="99.8">SCL</text>
<text x="51.9" y="97.3">VDDH</text>
<text x="37.8" y="102.3">SDA</text>
<text x="37.8" y="107.4">N/A</text>
<text x="53" y="112.5">EXP</text>
<text x="53.1" y="115">VSS</text>
</g>
<g font-size="1.4" fill="#a90000">
<text x="59.1" y="93.7">1</text>
<text x="33.7" y="98.8">6</text>
<text x="33.7" y="101.3">3</text>
<text x="59.1" y="96.3">5</text>
<text x="33.7" y="106.4">4</text>
<text x="59.1" y="111.5">7</text>
<text x="59.1" y="114">2</text>
</g>
</svg>
